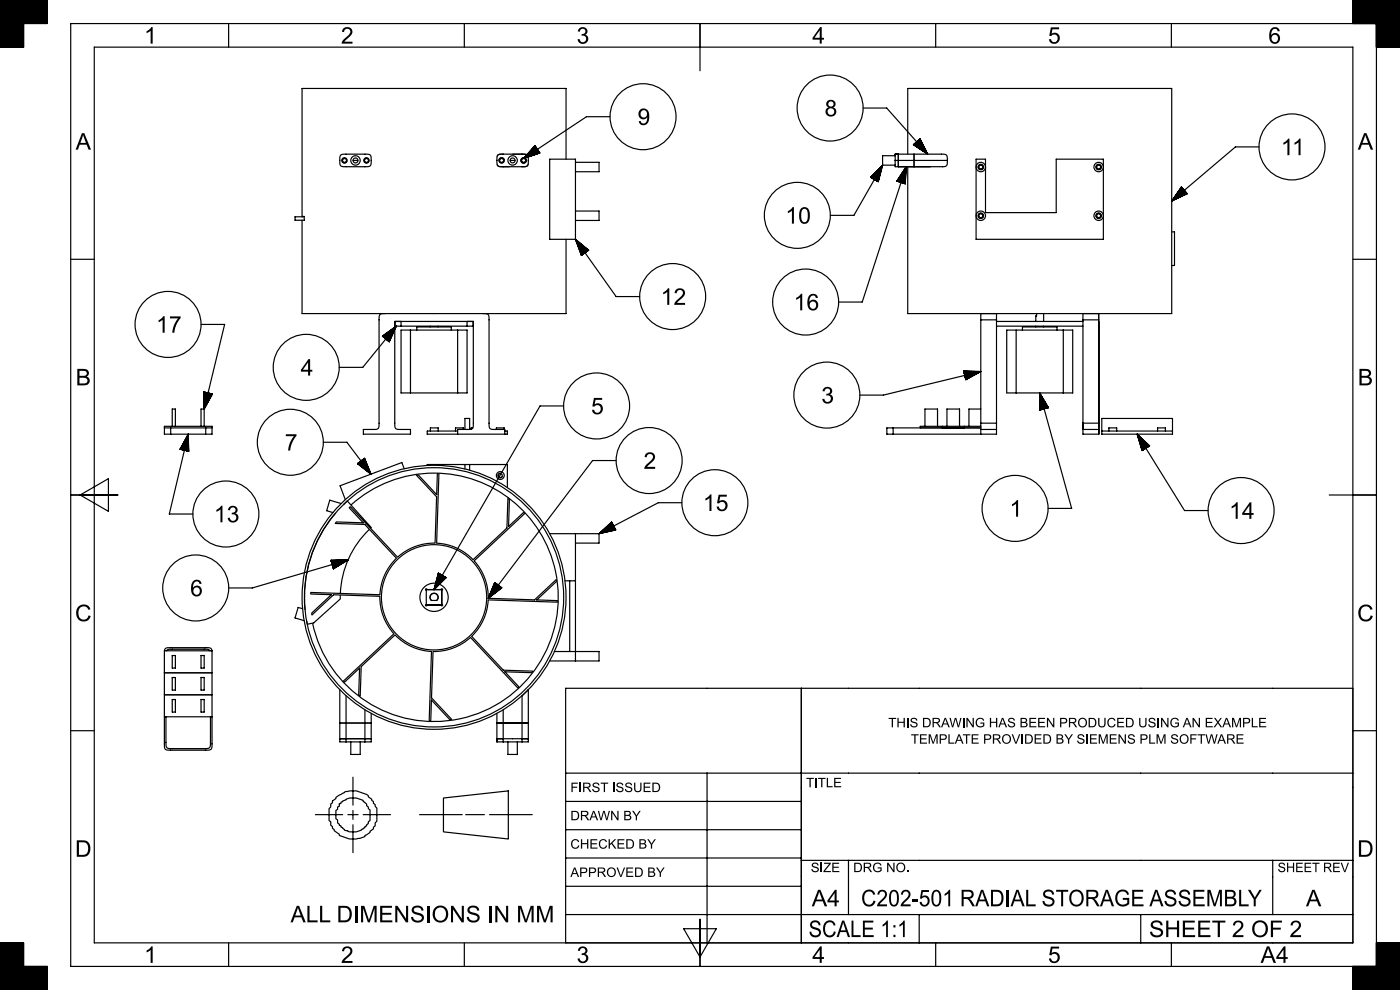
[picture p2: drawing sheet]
<svg xmlns="http://www.w3.org/2000/svg" width="297mm" height="210mm" viewBox="0 0 297 210" stroke-linecap="round" stroke-linejoin="round" font-family="sans-serif">
<g fill="none" stroke="#000" stroke-width=".25">
<path d="M0 .9h10M0 .8h10M0 .7h10M0 .6h10M0 .5h10M0 .4h10M0 .3h10M0 .2h10M0 .1h10M0 10h5M0 9.9h5M0 9.8h5"/>
<path d="M0 9.7h5M0 9.6h5M0 9.5h5M0 9.4h5M0 9.3h5M0 9.2h5M0 9.1h5M0 9h5M0 8.9h5M0 8.8h5M0 8.7h5M0 8.6h5"/>
<path d="M0 8.5h5M0 8.4h5M0 8.3h5M0 8.2h5M0 8.1h5M0 8h5M0 7.9h5M0 7.8h5M0 7.7h5M0 7.6h5M0 7.5h5M0 7.4h5"/>
<path d="M0 7.3h5M0 7.2h5M0 7.1h5M0 7h5M0 6.9h5M0 6.8h5M0 6.7h5M0 6.6h5M0 6.5h5M0 6.4h5M0 6.3h5M0 6.2h5"/>
<path d="M0 6.1h5M0 6h5M0 5.9h5M0 5.8h5M0 5.7h5M0 5.6h5M0 5.5h5M0 5.4h5M0 5.3h5M0 5.2h5M0 5.1h5M0 5h5"/>
<path d="M0 4.9h10M0 4.8h10M0 4.7h10M0 4.6h10M0 4.5h10M0 4.4h10M0 4.3h10M0 4.2h10M0 4.1h10M0 4h10M0 3.9h10M0 3.8h10"/>
<path d="M0 3.7h10M0 3.6h10M0 3.5h10M0 3.4h10M0 3.3h10M0 3.2h10M0 3.1h10M0 3h10M0 2.9h10M0 2.8h10M0 2.7h10M0 2.6h10"/>
<path d="M0 2.5h10M0 2.4h10M0 2.3h10M0 2.2h10M0 2.1h10M0 2h10M0 1.9h10M0 1.8h10M0 1.7h10M0 1.6h10M0 1.5h10M0 1.4h10"/>
<path d="M0 1.3h10M0 1.2h10M0 1.1h10M0 1h10M5 5v5h-5v-10h10v5h-10M20 10h267v190h-267zM48.5 5v5M98.5 5v5M148.5 5v10M198.5 5v5M248.5 5v5M287 5v-5h10v10h-5"/>
<path d="M287 .9h10M287 .8h10M287 .7h10M287 .6h10M287 .5h10M287 .4h10M287 .3h10M287 .2h10M287 .1h10M287 4.9h10M287 4.8h10M287 4.7h10"/>
<path d="M287 4.6h10M287 4.5h10M287 4.4h10M287 4.3h10M287 4.2h10M287 4.1h10M287 4h10M287 3.9h10M287 3.8h10M287 3.7h10M287 3.6h10M287 3.5h10"/>
<path d="M287 3.4h10M287 3.3h10M287 3.2h10M287 3.1h10M287 3h10M287 2.9h10M287 2.8h10M287 2.7h10M287 2.6h10M287 2.5h10M287 2.4h10M287 2.3h10"/>
<path d="M287 2.2h10M287 2.1h10M287 2h10M287 1.9h10M287 1.8h10M287 1.7h10M287 1.6h10M287 1.5h10M287 1.4h10M287 1.3h10M287 1.2h10M287 1.1h10"/>
<path d="M287 1h10M292 5v200M292 10h5M292 9.9h5M292 9.8h5M292 9.7h5M292 9.6h5M292 9.5h5M292 9.4h5M292 9.3h5M292 9.2h5M292 9.1h5"/>
<path d="M292 9h5M292 8.9h5M292 8.8h5M292 8.7h5M292 8.6h5M292 8.5h5M292 8.4h5M292 8.3h5M292 8.2h5M292 8.1h5M292 8h5M292 7.9h5"/>
<path d="M292 7.8h5M292 7.7h5M292 7.6h5M292 7.5h5M292 7.4h5M292 7.3h5M292 7.2h5M292 7.1h5M292 7h5M292 6.9h5M292 6.8h5M292 6.7h5"/>
<path d="M292 6.6h5M292 6.5h5M292 6.4h5M292 6.3h5M292 6.2h5M292 6.1h5M292 6h5M292 5.9h5M292 5.8h5M292 5.7h5M292 5.6h5M292 5.5h5"/>
<path d="M292 5.4h5M292 5.3h5M292 5.2h5M292 5.1h5M292 5h5M297 5h-282v200h282M72.3 32.9l.5-.2h4.6a.97 .97 0 0 1 1.3 .6v.4a1.4 1.4 0 0 1-.4 1.6l-4.9 .1a.97 .97 0 0 1-1.3-.6v-1.4zM73.2 33.5a.5 .5 0 0 0-.6 .4 .5 .5 0 0 0 .4 .6 .5 .5 0 0 0 .6-.3M74.9 34h1M77.9 33.5a.5 .5 0 0 0-.6 .4 .5 .5 0 0 0 .3 .6 .5 .5 0 0 0 .6-.3M105.4 34a.97 .97 0 0 0 .6 1.3l.7 .1M105.4 34h.1"/>
<path d="M105.5 34.9a.93 .93 0 0 0 1.2 .5M106.4 33.5l-.5 .2-.1 .3M106.4 33.5l.5 .2 .1 .3M106.5 33.5a.5 .5 0 0 0-.6 .4 .5 .5 0 0 0 .4 .6 .5 .5 0 0 0 .6-.3M106.7 35.4h4M106.7 32.7l-.8 .1-.4 .4M106.7 32.7a.97 .97 0 0 0-1.3 .6v.7M106.7 32.7h4M108.2 34h1.1M110.7 32.7a1.03 1.03 0 0 1 1.3 .5M110.7 32.7a.97 .97 0 0 1 1.4 .6v.7M111.2 33.5a.5 .5 0 0 0-.6 .4 .5 .5 0 0 0 .4 .6 .5 .5 0 0 0 .6-.3"/>
<path d="M112 33.3l2.1-1.4-2.3 1.5M112 34.9l-.4 .4-.9 .1M112.1 34a.97 .97 0 0 1-.6 1.3l-.8 .1M112.1 34h.1M112.5 32l1.2-.8-1.3 .9M112.8 33.1l1.4-1-1.6 1M113.2 31.3l.3-.3-.5 .4M113.5 30.9l1 1.6M113.5 30.9l-2.4 2.7M113.5 30.9l-.2 .2M113.6 31.1l-.7 .5M113.6 31.1l-.8 .6"/>
<path d="M113.7 31.2l-1.1 .6M113.7 31.3l-1.4 1M113.8 31.3l-1.7 1.1M113.8 31.4l-1.8 1.2M113.8 31.4l-1.9 1.3M113.9 31.5l-2.2 1.4M113.9 31.5l-2.3 1.5M113.9 31.6l-2.4 1.6M113.9 31.6l-2.6 1.7M114 31.6l-2.8 1.9M114 31.7l-2.7 1.9M114.1 31.8l-2.6 1.7"/>
<path d="M114.1 31.8l-2.5 1.6M114.2 32l-2 1.2M114.3 32.1l-1.4 .9M114.3 32.1l-1.2 .8M114.3 32.2l-1 .7M114.4 32.2l-.9 .6M114.4 32.3l-.7 .4M114.4 32.3l-.5 .4M114.4 32.4l-.3 .2M114.5 32.4l-.3 .2M114.5 32.4l-.1 .1M114.5 32.5l-3.4 1.1"/>
<path d="M116.6 33.8h5.5v17h-5.5zM120.1 33.8v-15h-56v27.2M122.1 34.4h5v2h-5M129.4 24.8h-5l-13.3 8.8M183.1 22.9h5l8.7 9.8M184.7 37.5v.1M184.9 37.4l-.2 .2M185 37.3l-.2 .4M185.2 37.1l-.4 .6M185.3 37l-.4 .7M185.4 36.8l-.5 .9M185.6 36.7l-.6 1.1"/>
<path d="M185.7 36.6l-.7 1.2M185.9 36.4l-.8 1.4M186 36.3l-.9 1.5M186.1 36.1l-1 1.8M186.3 36l-1.1 1.9M186.3 38.4v.1M186.4 38.3l-.2 .2M186.4 38.1l-.2 .4M186.5 37.9l-.3 .5M186.5 37.7l-.4 .7M186.5 35.7l-1.3 2.2 1.2-2M186.6 37.3l-.5 1.1 .5-.9"/>
<path d="M186.7 35.6l-1.4 2.4M186.7 37.1l-.7 1.2M186.7 36.9l-.8 1.4M186.8 36.7l-.9 1.6M186.8 35.5l-1.4 2.5M186.8 36.6l-.9 1.7M186.9 36.2l-1.1 2 1.1-1.8M187 35.3l-1.6 2.7M187 36l-1.3 2.2M187 35.8l-1.3 2.4M187.1 35.2l-1.6 2.8M187.1 35.4l-1.5 2.7"/>
<path d="M187.2 35.2l-1.7 2.9M187.2 35h2.7M187.2 35l-6.1 10.7h-5M187.2 35l-.9 3.5-1.6-.9zM189.9 32.7h.7M189.9 34h.7M189.9 32.7v1.3M189.9 34v1.4h.7M189.9 33h-2.7v2M190.3 38.3v.1M190.4 38.2l-.1 .2M190.5 38l-.1 .4"/>
<path d="M190.6 35.4h3.3M190.6 34h3.3M190.6 34v1.4M190.6 32.7v1.3M190.6 32.7h3.3M190.6 35.4h6.8M190.6 37.8l-.2 .7M190.7 37.7l-.2 .8M190.8 37.5l-.3 1M191 37.3l-.4 1.2M191.1 37.2l-.5 1.3M191.2 37l-.5 1.5"/>
<path d="M191.3 36.8l-.6 1.8M191.4 36.7l-.6 1.9M191.5 36.5l-.7 2.1M191.6 36.4l-.7 2.2M191.7 36.2l-.8 2.4M191.8 36l-.8 2.6M192 35.7l-1 2.9 .9-2.7M192.1 38.9l-.1 .1M192.1 38.7l-.1 .3M192.1 38.5l-.2 .4M192.1 38.3l-.2 .6M192.1 38.1l-.3 .8"/>
<path d="M192.1 37.9l-.3 1M192.1 37.7l-.4 1.2M192.1 37.5l-.4 1.4M192.1 35.5l-1 3.2M192.1 37.3l-.5 1.6M192.2 36.9l-.6 1.9 .5-1.7M192.2 36.7l-.7 2.1M192.2 36.3l-.8 2.5M192.2 36.2l-.9 2.6M192.2 36l-.9 2.7M192.2 35.8l-.9 2.9M192.2 35.6l-1 3.1"/>
<path d="M192.2 35.4l-9.3 28.7h-5M192.2 35.4l-1.9 3 1.7 .6M192.2 35.4l-.2 3.6M192.6 32.7v-13.9h56v47.7h-56v-31.1M193.8 30.7l1.4-1.2 1.6 3.2M193.8 30.7l3 2M193.8 30.7l.1 .1M193.8 30.7l.2 .2M193.9 30.6l.3 .4M193.9 34v1.4M193.9 32.7v1.3M193.9 32.7h5.8a.99 .99 0 0 1 1.1 .2 .99 .99 0 0 1 .2 1.1"/>
<path d="M193.9 34h7.1M193.9 30.6l.4 .5M193.9 30.6l.6 .6M194 30.5l.7 .8M194 30.5l.8 .9M194.1 30.5l.9 1M194.1 30.4l1.1 1.2M194.1 30.4l1.2 1.3M194.2 30.4l1.3 1.4M194.2 30.3l1.5 1.6M194.2 30.3l1.6 1.8M194.3 30.3l1.7 1.9"/>
<path d="M194.3 30.2l2 2.2M194.4 30.2l2.1 2.3M194.4 30.1l2.2 2.5M194.5 30l2.2 2.5M194.6 30l2 2.3M194.6 30l1.9 2.2M194.6 29.9l1.8 2.1M194.7 29.9l1.7 1.9M194.7 29.9l1.6 1.7M194.7 29.8l1.5 1.7M194.9 29.7l1 1.2M195 29.6l.7 .8"/>
<path d="M195 29.6l.6 .6M195 29.6l.5 .5M195.1 29.5l.3 .4M195.1 29.5l.2 .2M195.2 29.5h.1M195.7 30.6l-.8-.9 .9 1.1M196 31.1l-1.2-1.3 1.3 1.5M201 34v.2a.86 .86 0 0 1-.2 .9 .86 .86 0 0 1-.9 .3h-6M207.1 33.8h2v11.3h15v-11.3h10v17h-27zM208.2 34.9a.5 .5 0 0 0-.6 .4 .5 .5 0 0 0 .3 .6 .5 .5 0 0 0 .7-.3M233.2 34.9a.5 .5 0 0 0-.6 .4 .5 .5 0 0 0 .3 .6 .5 .5 0 0 0 .7-.3M250.6 39.7l1.2 1.4-3.2 1.5"/>
<path d="M250.6 39.7l-2 2.9M250.6 39.7h.1M250.7 39.7l-.2 .2M250.7 39.8l-.3 .3M250.7 39.8l-.5 .4M250.8 39.8l-.7 .6M250.8 39.9l-.8 .6M250.9 40l-1.2 1M267.1 31.2h-5l-13.5 11.4M15 55h5M64.1 46.7v19.8h56v-15.7M64.2 46l.3-.1v.8"/>
<path d="M64.5 46.7h.1M64.5 46h-1.9v.7h1.9M122.1 44.8h5v2h-5M122.1 50.8l8.6 12.1h5M122.1 50.8l1.2 3.4M122.1 50.8l2.8 2.3-1.6 1.1M122.2 50.9l1.8 2.8-1.8-2.6M122.2 50.9l1.9 2.7M122.3 51.3l1.7 2.4M122.4 51.5l1.5 2.2M122.4 51l1.8 2.6M122.4 51.7l1.5 2.1"/>
<path d="M122.5 51.9l1.4 1.9M122.5 51.1l1.7 2.4M122.6 52.1l1.2 1.7M122.6 52.2l1.2 1.7M122.7 51.3l1.6 2.2M122.7 52.4l1 1.5M122.8 52.6l.9 1.3M122.8 52.8l.9 1.1M122.8 51.4l1.5 2.1M122.9 53l.7 1M123 53.2l.6 .8M123 51.5l1.4 1.9-1.1-1.6"/>
<path d="M123 53.3l.5 .7M123.1 53.5l.4 .6M123.2 53.7l.2 .4M123.2 53.9l.2 .2M123.3 54.1h.1M123.4 51.9l1.1 1.5M123.6 52l.9 1.3M123.7 52.1l.9 1.2M123.9 52.3l.7 1M124 52.4l.6 .8M124.2 52.5l.5 .7M124.3 52.6l.4 .6"/>
<path d="M124.5 52.8l.3 .3-.1-.2M124.8 53l.1 .1M208.2 45.3a.5 .5 0 0 0-.6 .3 .5 .5 0 0 0 .3 .6 .5 .5 0 0 0 .7-.3M233.2 45.3a.5 .5 0 0 0-.6 .3 .5 .5 0 0 0 .3 .6 .5 .5 0 0 0 .7-.3M248.6 49.2h.6v7.1h-.6M248.7 42.5l2.5-2.1-2.6 2.2M249.6 41.2l1.3-1.2-1.4 1.4M249.8 42.1l1.7-1.5-1.9 1.5M249.9 40.7l.9-.8-1 1M251 40.1l-1.6 1.4M251 40.1l-1.8 1.6M251.1 40.2l-2 1.6"/>
<path d="M251.1 40.2l-2.1 1.8M251.1 40.3l-2.2 1.9M251.2 41.4l.5-.4-.6 .5M251.3 40.5l-2.4 2M251.3 40.5l-2.2 1.9M251.4 40.5l-2.1 1.8M251.4 40.6l-1.9 1.6M251.5 40.7l-1.5 1.3M251.5 40.7l-1.3 1.2M251.6 40.8l-1.3 1M251.6 40.8l-1.1 .9M251.6 40.8l-.9 .8"/>
<path d="M251.7 40.9l-.8 .7M251.8 41.1l-.2 .1M251.8 41l-.4 .3M287 55h5M42.7 68.8h5l-4.4 18M81.1 71.3l1.5 1.2M81.2 71.3h-.1M81.4 71.1l-.2 .3M81.5 71l-.3 .4M81.7 70.9l-.4 .5M81.7 66.5a.97 .97 0 0 0-1.3 .6v22.7a.97 .97 0 0 1-.6 1.3h-2.7v1h10v-1h-2a.97 .97 0 0 1-1.3-.6l-.1-22.3h16.7M81.8 70.8l-.5 .7"/>
<path d="M82.2 70.6l-.9 .9 .7-.8M82.3 70.5l-.9 1M82.5 70.3l-1 1.3M82.6 72.4v.1M82.6 70.2l-1.1 1.4M82.7 72.2l-.2 .2M82.8 70.1l-1.3 1.5M82.9 71.9l-.4 .5 .3-.3M82.9 71.7l-.5 .6M82.9 70l-1.3 1.7M83 71.5l-.6 .8M83.1 71.3l-.8 1"/>
<path d="M83.1 69.9l-1.5 1.8M83.2 71.2l-.9 1.1M83.3 71l-1.1 1.2M83.3 70.8l-1.1 1.4M83.4 70.6l-1.2 1.6M83.4 69.6l-1.7 2.1 1.6-1.9M83.5 70.4l-1.4 1.7M83.6 70.3l-1.5 1.8M83.6 69.5l-1.9 2.3M83.7 69.9l-1.6 2.2M83.7 69.4l-1.9 2.4M83.8 68.2h1.3v1h-1.3z"/>
<path d="M83.8 69.7l-1.8 2.3M83.9 69.5l-2 2.5M83.9 69.3l-2.1 2.6M84 69.4l-2.1 2.5M84.1 69.2l-7.1 8.7h-5M84.1 69.2l-3 2.1M84.1 69.2l-1.5 3.3M85.1 69.2h14M87.1 70v13.4M87.1 70h-2v13.4h2M87.1 70h10M88.4 70v-.6h7.3v.6"/>
<path d="M91.2 69.2v.2M92.9 69.2v.2M97.1 70v13.4M97.1 70h2v13.4h-2M100.4 68.2v1h-1.3M100.4 68.2h-1.3v1M100.4 68.2v21.6a.97 .97 0 0 1-.6 1.3h-2.7v1M102.4 66.5a.97 .97 0 0 1 1.3 .6v22.7a.97 .97 0 0 0 .6 1.3h2.8v1M204.4 78.7l3.7 .1-3.2 1.7zM204.5 78.7h.1M204.7 78.7l-.2 .1M204.9 78.7l-.4 .1"/>
<path d="M205.1 78.7l-.6 .2 .8-.2M205.5 78.7l-1 .3M205.7 78.8l-1.2 .2M205.9 78.8l-1.4 .3M206 79.9l-1.2 .3M206.1 78.8l-1.6 .3M206.2 79.8l-1.4 .4M206.3 78.8l-1.7 .4M206.3 79.7l-1.5 .4M206.5 78.8l-1.9 .4M206.5 79.7l-1.7 .4M206.7 79.6l-1.9 .4"/>
<path d="M206.7 78.8l-2.1 .5M206.9 79.5l-2.1 .5M206.9 78.8l-2.3 .5M207 79.4l-2.3 .5M207.1 78.8l-2.5 .6M207.2 79.3l-2.5 .6M207.3 78.8l-2.7 .6M207.4 79.2l-2.7 .6M207.5 78.8l-2.9 .7M207.6 79.1l-2.9 .7M207.7 78.8l-3.1 .7M207.9 78.8l-3.2 .8"/>
<path d="M207.9 78.9l-3.2 .8M208.1 67.9h3.3M208.1 67.9v-1.4h3.3v1.4M208.1 67.9v21.9M208.1 78.8l-20.7 5h-5M211.4 67.9v21.9M211.4 68.2h18.3M211.4 69.2h18.3M215.6 70v13.4M215.6 70h-2v13.4h2M215.6 70h10M216.9 70v-.6h7.3v.6"/>
<path d="M219.7 69.2v.2M219.9 66.5v.5h-.2v1.2M221.4 66.5v1.7M221.4 69.2v.2M225.6 70v13.4M225.6 70h2v13.4h-2M229.7 67.9v-1.4h3.4v1.4M229.7 67.9h3.4M229.7 67.9v21.9M233.1 67.9v21.9M34.9 90.8v-.4h10.1v.4M34.9 90.8v1.3h1.3"/>
<path d="M34.9 90.8h1.3M36.2 90.8v1.3M36.2 92.1h7.4M36.2 90.8h7.4M36.5 90.4v-3.6h.7v3.6M38.3 95.2l-.1 .1M38.4 94.9l-.1 .4M38.5 94.7l-.1 .6M38.6 94.5l-.2 .8M38.8 94.2l-.3 1.2 .2-1.1M38.9 94l-.3 1.4M39 93.8l-.4 1.6"/>
<path d="M39.1 93.7l-.4 1.7M39.2 93.5l-.5 1.9M39.3 93.3l-.5 2.1M39.4 93.1l-.6 2.3M39.5 93l-.6 2.4M39.6 92.8l-.7 2.7M39.6 92.6l-.6 2.9M39.7 92.4l-.7 3.1M39.8 92.3l-.7 3.2M39.9 92.1l-4 16.9h5M39.9 92.1l.1 3.6-1.8-.4zM39.9 92.3l-.7 3.2 .7-3"/>
<path d="M39.9 92.7l-.6 2.8M39.9 92.9l-.6 2.7M40 93.1l-.6 2.5M40 93.3l-.6 2.3M40 93.5l-.5 2.1M40 93.9l-.4 1.7M40 94.1l-.4 1.5M40 94.3l-.3 1.3M40 94.5l-.3 1.1M40 94.6l-.2 1.1M40 94.8l-.2 .9M40 95l-.1 .7"/>
<path d="M40 95.2l-.1 .5M40 95.4v.3M40 95.6v.1M43.2 83.1l1.8 .5M43.2 83.1l.1 3.7M43.2 83.1v.1M43.3 85.8l.6-2.5-.6 2.7M43.3 83.2l-.1 .2M43.3 86.8h-.7v3.6M43.3 86.8v3.6M43.3 83.2l-.1 .4M43.4 83.2l-.2 .6"/>
<path d="M43.4 83.2l-.2 .8M43.5 83.2l-.2 1M43.5 83.2l-.2 1.2M43.6 83.2l-.3 1.4M43.6 83.2l-.3 1.6M43.6 90.8v1.3M43.6 90.8h1.4M43.7 83.3l-.4 1.7M43.7 83.3l-.4 1.9M43.8 83.3l-.5 2.1M44 83.3l-.7 2.9M44 83.3l-.7 3.1"/>
<path d="M44.1 83.4l-.8 3.2M44.2 83.4l-.8 3.2M44.2 83.4l-.7 3M44.3 85l.3-1.5-.4 1.7M44.3 83.4l-.7 2.8M44.3 83.4l-.6 2.7M44.4 83.4l-.6 2.5M44.4 83.4l-.5 2.3M44.5 83.4l-.5 2.2M44.5 83.5l-.4 1.9M44.7 83.5l-.4 1.4M44.7 83.5l-.3 1.2"/>
<path d="M44.8 83.5l-.3 1M44.8 83.5l-.2 .9M44.9 83.5l-.2 .7M44.9 83.6l-.1 .4M45 90.8v1.3h-1.4M45 83.6l-.1 .2M45 83.6l-1.7 3.2M68.6 93.8h5l5.1 6.8M75.8 98.3l2.9 2.3M75.9 98.3v.1M75.9 98.3l.2 .2M75.9 98.3l.3 .3"/>
<path d="M76.1 98.2l.6 .8M76.1 98.2l.7 .9M76.1 98.1l.9 1.1M76.2 98.1l.9 1.3M76.2 98.1l1.1 1.4M76.3 98l1.2 1.6M76.3 98l1.3 1.7M76.3 98l1.5 1.9M76.4 98.8l-.4-.6 .5 .7M76.4 97.9l1.7 2.2M76.5 97.9l1.7 2.3M76.5 97.8l1.9 2.5"/>
<path d="M76.5 97.8l2 2.7M76.6 97.8l2 2.6M76.7 97.7l1.8 2.5M76.7 97.7l1.8 2.3M76.7 97.7l1.7 2.1M76.8 97.6l1.5 2.1M76.9 97.5l1.2 1.6M77 97.5l1 1.4M77 97.5l1 1.3M77 97.4l.9 1.2M77.1 97.4l.7 1M77.1 97.4l.6 .8"/>
<path d="M77.2 97.4l.5 .6M77.2 97.3l.4 .5M77.2 97.3l.3 .4M77.3 97.3l.1 .2M77.3 97.2l.1 .1M77.3 97.2l1.4 3.4M77.3 97.2l-1.5 1.1M78.2 99.3l-1.3-1.7 1.4 1.9M85.7 99.4l-.5-1.3-13.1 4.9 1.2 3M87.1 83.4h10M90.6 98.7v-.2h17v4.9M91.3 91.4v-.6h1.7v.6"/>
<path d="M97.1 91.4h-6.5v.7h17v-.7h-.5M98.3 91.1v-.3h-1.7v.6M98.6 98.5v1M99.6 91.1v-2.3h-1v2.3M99.6 98.5v1.2M100.3 90.8h-.3v.2M105.3 91.1v-.3h1.7v.3M119.6 86.1h-5l-22.5 39M130.7 97.7h-5l-22.1 29.2M189.5 90.8v1.3M189.5 90.8h-1.4v1.3h1.4M189.5 90.8h18.6"/>
<path d="M196.2 90.4v-3.6h2.7v3.6M199.9 90.4v.4M200.9 90.4v-3.6h2.7v3.6M204.6 90.4v.4M205 80.5h-.1M205.1 80.4l-.2 .1M205.3 80.3l-.4 .1M205.7 80.1l-.9 .3 .7-.2M205.8 80l-1 .3M208.1 90.4h-12.9v.4M208.1 89.8h3.3M208.1 89.8v1.3"/>
<path d="M208.1 91.1h3.3M208.1 86.8h-2.5v3.6M208.1 91.1v1M211.4 89.8v1.3M211.4 91.1v1h-21.9M215.6 83.4h10M220.6 83.4l6.7 24.4h-5M220.6 83.4l1.8 3.1-1.8 .5zM220.6 83.5l.9 3.2M220.6 83.7l.8 3.1M220.6 83.9l.8 2.9M220.6 84.1l.7 2.7"/>
<path d="M220.6 84.3l.7 2.5M220.6 84.5l.6 2.3M220.6 84.7l.6 2.1M220.6 84.9l.5 1.9M220.6 85.1l.5 1.7M220.6 85.3l.4 1.6M220.6 85.5l.4 1.4M220.6 85.7l.3 1.2M220.6 85.9l.2 1-.2-.8M220.6 86.3l.2 .6M220.6 86.7l.1 .3M220.6 86.9v.1"/>
<path d="M220.7 83.5l.9 3.2M220.8 83.7l.8 3M220.9 83.9l.7 2.8M221 84l.7 2.7M221.1 84.2l.6 2.5M221.2 84.4l.6 2.2M221.3 84.5l.5 2.1M221.4 84.7l.5 1.9M221.6 85l.4 1.6M221.7 85.2l.3 1.4M221.8 85.4l.3 1.1-.2-.9M222 85.7l.2 .8"/>
<path d="M222.1 85.9l.1 .6M222.2 86.1l.1 .4M222.3 86.2v.3M222.4 86.4v.1M229.7 89.8h3.4M229.7 89.8v1.3M229.7 91.1v1h3.4v-1M229.7 91.1h3.4M233.1 89.8v1.3M233.7 88.8h15v3.3h-15zM233.7 91.4h15M235.2 91.4v-.6h1.7v.6"/>
<path d="M241.2 92.1l10.1 16.2h5M241.2 92.1l2.7 2.5-1.6 1zM241.3 92.3l1.7 2.8M241.3 92.5l1.7 2.6M241.4 92.2l1.8 2.8M241.4 92.7l1.6 2.5M241.5 92.9l1.4 2.3M241.5 93l1.4 2.2M241.6 93.2l1.2 2.1-1.2-1.9M241.7 92.5l1.5 2.5M241.7 93.6l1 1.7M241.7 93.8l1 1.5"/>
<path d="M241.8 94l.9 1.3M241.8 92.6l1.5 2.4M241.9 94.2l.7 1.2M241.9 94.4l.7 1M242 92.8l1.3 2.1M242 94.5l.5 .9M242 94.7l.5 .7M242.1 94.9l.3 .6M242.1 92.9l1.2 2M242.1 95.1l.2 .4-.1-.2M242.2 93l1.2 1.9M242.3 95.5v.1"/>
<path d="M242.4 93.2l1 1.7M242.5 93.3l1 1.5M242.7 93.4l.8 1.4M242.8 93.6l.8 1.2M243 93.7l.6 1.1M243.1 93.8l.5 .9M243.2 94l.5 .7M243.4 94.1l.4 .5-.3-.4M243.7 94.4l.1 .2M243.8 94.5l.1 .1M245.6 91.4v-.6h1.6v.6M15 105h10"/>
<path d="M17 105l6-3.5v7zM70.2 118.9l.5 1.8M70.3 118.9h-.1M70.5 118.8l-.3 .1M70.7 118.8l-.5 .2M70.9 118.8l-.6 .2M71.1 108.9h.1a27.5 27.5 0 0 0-6.5 20.4M71.3 118.8l-1 .3M71.5 118.8l-1.2 .4M71.7 118.8l-1.4 .4M71.8 120l-1.2 .3M71.9 118.8l-1.6 .5"/>
<path d="M72.1 118.8l-1.8 .5M72.2 119.8l-1.6 .5M72.3 118.8l-1.9 .6M72.3 119.7l-1.7 .5M72.4 106.8l-2.4-.7-.7 2.2 1.3 .4M72.5 119.6l-1.9 .5M72.7 118.8l-2.3 .6 2.1-.6M72.7 119.5l-2.1 .6M72.8 119.4l-2.2 .6M72.9 118.8l-2.5 .7M72.9 107h.1M72.9 107l.8-.7 5.1 5.6-.2 .2"/>
<path d="M73 119.3l-2.5 .7M73.1 118.8l-2.7 .8M73.2 119.2l-2.7 .7M73.2 118.8l-2.8 .8M73.3 119.1l-2.8 .8M73.4 118.8l-3 .9M73.5 119l-3 .9M73.6 118.8l-3.1 .9M73.7 118.9l-3.2 .9M73.8 118.8l-20.3 5.9h-5M73.8 118.8l-3.6 .1M73.8 118.8l-3.1 1.9"/>
<path d="M74.1 107.7l.2-.2 10 10.7a11.5 11.5 0 0 1 8-3l.3-9.8-4.3-4.6h.4l3.9 4.1 .2-4.4 .3 .1-.5 14.6a11.5 11.5 0 0 1 7.8 3.5l7.1-6.7 .2-6.3 .4 .3-.2 5.7 3.2-3 .2 .2-10.7 10.1a11.5 11.5 0 0 1 3 7.9l9.8 .3 4.6-4.2v.4l-4.1 3.9 4.3 .1v.3l-14.6-.5a11.5 11.5 0 0 1-3.5 7.8l6.7 7.2 6.2 .2-.2 .3-5.7-.2 3 3.2-.3 .2-10-10.7a11.5 11.5 0 0 1-7.9 3l-.4 9.8 4.3 4.6-.4 .1-3.9-4.2-.1 4.4-.4-.1 .5-14.6a11.5 11.5 0 0 1-7.7-3.5l-7.2 6.7-.2 6.3-.3-.3 .2-5.7-3.2 3-.2-.2 10.7-10.1a11.5 11.5 0 0 1-3-7.9l-9.8-.3-4.6 4.2-.1-.4 4.2-3.9-4.4-.1v-.3l14.7 .5a11.5 11.5 0 0 1 3.5-7.8l-6.7-7.2-6.3-.2 .3-.3 5.7 .2zM74.5 107.1a26.3 26.3 0 0 1 39.9 5.6 26.3 26.3 0 0 1-12.4 38.4 26.3 26.3 0 0 1-35.7-18.9M78.4 112.3a19.9 19.9 0 0 0-6.2 13.6M106.3 100.4a.5 .5 0 0 0-.6 .3 .5 .5 0 0 0 .3 .7 .5 .5 0 0 0 .6-.4M116.6 113.2h10.5M122.1 113.2v27M127.1 113.2v2h-5M127.1 113.2l2.6-2.4 .9 1.6zM127.7 113.1l2.6-1.4-3 1.5M127.7 112.7l2.4-1.3-2.6 1.4M128.7 111.7l1.2-.6-1.4 .8M129 112.8l1.4-.8-1.6 .8"/>
<path d="M129.7 110.8l-.2 .1M129.8 110.9l-.4 .2M129.8 110.9l-.6 .3M129.9 111l-.8 .3M129.9 111l-.9 .5M129.9 111l-1.1 .6M130 111.2l-1.6 .8M130 111.2l-1.8 .9M130 111.3l-1.9 1M130 111.3l-2.1 1.1M130.1 111.4l-2.3 1.1M130.1 111.5l-2.7 1.4"/>
<path d="M130.2 111.5l-3 1.6M130.3 111.8l-2.5 1.2M130.3 111.8l-2.3 1.2M130.3 111.9l-2.1 1M130.3 112.5l.3-.2-.5 .2M130.3 111.9l-1.9 1M130.4 111.9l-1.8 1M130.4 112.1l-1.2 .6M130.5 112.1l-1.1 .6M130.5 112.2l-.9 .4M130.5 112.2l-.7 .4M130.5 112.3l-.5 .3"/>
<path d="M130.6 112.4h-.1M144.7 106.6h-5l-12.6 6.6M282 105h10M34.9 138v19.8a.97 .97 0 0 0 .6 1.3h8.1a.97 .97 0 0 0 1.4-.6v-20.5M34.9 138h10.1M34.9 138a.73 .73 0 0 1 .9-.6h7.8a.95 .95 0 0 1 1.4 .6M35.3 138l.7-.3h7.3l.9 .1 .3 .2M36.5 139h.7v2.7h-.7zM42.6 139h.7v2.7h-.7zM64.2 129.1l-1-.3-.6 2.3 1.9 .6M64.7 129.3h.1M65.1 131.8h.1"/>
<path d="M70.8 120.6h-.1M71 120.5l-.3 .1M71.2 120.4l-.5 .1M71.3 120.3l-.6 .2M71.5 120.2l-.8 .2M71.7 120.1l-1 .3M72.2 126.2v.9l-5.6 5-1.4 .3-.1-.6M90.4 125.2l-.1-.1 .1-.2 .2 .2h3l.1-.2 .2 .2-.2 .1M90.4 125.1h3.3v3.2h-3.3zM91.5 126a.88 .88 0 0 1 1.2 .1 .88 .88 0 0 1 0 1.3l-1.2-.1a.88 .88 0 0 1 0-1.3zM91.6 127.4a.83 .83 0 0 1-.1-1.3 .83 .83 0 0 1 1.2 0 .83 .83 0 0 1-.1 1.3M92.6 123.2l.8-1.4-.9 1.6"/>
<path d="M92.9 122.1l.2-.5-.3 .6M93 121.6l1.6 .9M93 121.6l-.9 3.5M93 121.6v.1M93.1 121.6l-.2 .3M93.2 121.7l-.4 .7M93.2 121.7l-.5 .9M93.3 121.8l-.6 1M93.3 121.8l-.7 1.2M93.5 121.9l-1 1.7M93.5 121.9l-1.1 1.9M93.6 121.9l-1.2 2"/>
<path d="M93.6 121.9l-1.3 2.2M93.6 122l-1.3 2.3M93.7 122l-1.5 2.5M93.7 128.2l.2 .2-.2 .1-.1-.1h-3l-.2 .1-.1-.1 .1-.2M93.8 122l-1.7 2.9M93.9 122.1l-1.7 2.8M93.9 122.1l-1.6 2.7M93.9 122.1l-1.4 2.6M94 122.2l-1.4 2.3M94 122.2l-1.2 2.2M94.1 122.2l-1.2 2.1M94.1 122.2l-1.1 1.9"/>
<path d="M94.2 122.3l-1 1.7M94.2 122.3l-.9 1.5M94.3 122.3l-.8 1.4M94.3 122.3l-.7 1.3M94.3 122.4l-.6 1M94.4 122.4l-.5 .9M94.4 122.4l-.4 .7M94.5 122.4l-.4 .6M94.5 122.5l-.2 .4M94.6 122.5l-.2 .2M94.6 122.5v.1M94.6 122.5l-2.5 2.6"/>
<path d="M104.9 123.6l1.5 1.1M104.9 123.6l-1.3 3.3M105 123.6h-.1M105 123.6l-.2 .2M105 123.6l-.2 .4M105.1 123.7l-.4 .5M105.1 123.7l-.5 .7M105.2 123.7l-.7 .9M105.2 123.8l-.7 .9M105.2 123.8l-.8 1.1M105.3 123.8l-1 1.3M105.3 123.9l-1.1 1.4"/>
<path d="M105.4 123.9l-1.2 1.6M105.4 123.9l-1.3 1.7M105.5 123.9l-1.5 1.9M105.5 124l-1.5 2M105.5 124l-1.6 2.2M105.6 124.1l-1.9 2.5M105.7 124.1l-2 2.6M105.7 124.2l-2 2.6M105.8 124.2l-1.9 2.5M105.8 124.2l-1.8 2.4M105.9 124.2l-1.7 2.2M105.9 124.3l-1.5 2"/>
<path d="M105.9 125.1l.4-.5-.5 .6M105.9 124.3l-1.4 1.9M106 124.3l-1.3 1.8M106 124.4l-1.2 1.6M106.1 124.4l-1.1 1.4M106.1 124.4l-1 1.3M106.1 124.5l-.8 1.1M106.2 124.5l-.8 1M106.2 124.5l-.6 .9M106.3 124.6l-.2 .4M106.4 124.6l-.2 .3M106.4 124.7h.1"/>
<path d="M106.4 124.7l-2.8 2.2M117.6 138.2h9.5v2h-10.5M119.9 123.2h2.2M120.9 123.2v15M15 155h5M34.9 142.7h10.1M34.9 147.4h10.1M34.9 152h10.1M35.2 152v5.5a.97 .97 0 0 0 .6 1.3h7.5a.97 .97 0 0 0 1.3-.6v-6.2M36.5 143.7h.7v2.7h-.7zM36.5 148.4h.7v2.6h-.7zM42.6 143.7h.7v2.7h-.7z"/>
<path d="M42.6 148.4h.7v2.6h-.7zM72.1 156.7v.1a.36 .36 0 0 0 0 .5 .36 .36 0 0 0 .4 .1h.9M72.1 146.3v7.1M72.1 153.4v3.3M72.1 156.7h1.3M72.1 153.4h1.3M73.4 156.7v.7M73.4 147.6v5.8M73.4 153.4v3.3M73.4 156.7h4M73.4 157.4h4M73.4 153.4h4"/>
<path d="M74.4 157.4v2.6h2v-2.6M77.4 156.7v.7M77.4 156.7h1.3M77.4 150.6v2.8M77.4 153.4h1.3M77.4 153.4v3.3M78.7 151.3v2.1M78.7 156.7v.7h-1.3M78.7 153.4v3.3M105.4 156.7v.7M105.4 156.7h1.3M105.4 157.4h1.3"/>
<path d="M105.4 153.4h1.3M105.4 153.4v3.3M105.4 151.3v2.1M106.7 150.6v2.8M106.7 153.4v3.3M106.7 153.4h4M106.7 156.7v.7M106.7 156.7h4M106.7 157.4h4M107.7 157.4v2.6h2v-2.6M110.7 153.4v-5.8l1.4-1.3v7.1M110.7 153.4h1.4"/>
<path d="M110.7 153.4v3.3M110.7 156.7v.7M110.7 156.7h1.4M112.1 156.7v.7h-1.4M112.1 153.4v3.3M170 146v54M287 155h5M287 146h-167v54M66.9 172.8h5.8M71.3 169.1l.7-.5a5.5 5.5 0 0 1 6.1 .2v.2l.8 .5v.3l.3 .2v.4l.4 .3v.3a1.81 1.81 0 0 1 .3 1.8v1.4l-.3 .4v.6l-.4 .2v.4l-.7 .5v.3l-1.1 .6v.3l-.4 .1a6 6 0 0 1-5-.4v-.2l-1.1-.8v-.2l-.4-.3v-.4l-.3-.2v-.8l-.4-.2v-2.6l.4-.3v-.7l.3-.2v-.4l.8-.5zM72.3 170.2l.8-.4a4.2 4.2 0 0 1 3.9 0v.2l.8 .5v.4l.3 .3v.3a.92 .92 0 0 1 .4 1.1v.7a.92 .92 0 0 1-.4 1v.4l-.3 .2v.3l-.8 .5a3.3 3.3 0 0 1-3.2 .6v-.1a.9 .9 0 0 1-1.1-.6l-.4-.2v-.2l-.3-.1v-.3l-.4-.2v-.7a.92 .92 0 0 1-.3-1v-.2a.92 .92 0 0 1 .3-1v-.5l.4-.2v-.5l.3-.1zM73.8 172.8h2.2"/>
<path d="M74.9 164.9v5.9M74.9 171.9v1.9M74.9 174.9v6M77 172.8h5.8M89 172.8h9.1M94.1 169.3l13.7-1.5v10.2l-13.7-1.5zM98.8 172.8h4M103.9 172.8h9M120 164h167M120 170h50M120 176h50M150 164v36"/>
<path d="M120 182h50M120 188h50M120 194h167M145 197h7l-3.5 6zM148.5 195v10M170 182.5h117M180 182.5v11.5M195 194v6M242 194v6M270 182.5v11.5M0 205h10v5h-10v-10h5v5M0 210h10"/>
<path d="M0 209.9h10M0 209.8h10M0 209.7h10M0 209.6h10M0 209.5h10M0 209.4h10M0 209.3h10M0 209.2h10M0 209.1h10M0 209h10M0 208.9h10M0 208.8h10"/>
<path d="M0 208.7h10M0 208.6h10M0 208.5h10M0 208.4h10M0 208.3h10M0 208.2h10M0 208.1h10M0 208h10M0 207.9h10M0 207.8h10M0 207.7h10M0 207.6h10"/>
<path d="M0 207.5h10M0 207.4h10M0 207.3h10M0 207.2h10M0 207.1h10M0 207h10M0 206.9h10M0 206.8h10M0 206.7h10M0 206.6h10M0 206.5h10M0 206.4h10"/>
<path d="M0 206.3h10M0 206.2h10M0 206.1h10M0 206h10M0 205.9h10M0 205.8h10M0 205.7h10M0 205.6h10M0 205.5h10M0 205.4h10M0 205.3h10M0 205.2h10"/>
<path d="M0 205.1h10M0 205h10M0 204.9h5M0 204.8h5M0 204.7h5M0 204.6h5M0 204.5h5M0 204.4h5M0 204.3h5M0 204.2h5M0 204.1h5M0 204h5"/>
<path d="M0 203.9h5M0 203.8h5M0 203.7h5M0 203.6h5M0 203.5h5M0 203.4h5M0 203.3h5M0 203.2h5M0 203.1h5M0 203h5M0 202.9h5M0 202.8h5"/>
<path d="M0 202.7h5M0 202.6h5M0 202.5h5M0 202.4h5M0 202.3h5M0 202.2h5M0 202.1h5M0 202h5M0 201.9h5M0 201.8h5M0 201.7h5M0 201.6h5"/>
<path d="M0 201.5h5M0 201.4h5M0 201.3h5M0 201.2h5M0 201.1h5M0 201h5M0 200.9h5M0 200.8h5M0 200.7h5M0 200.6h5M0 200.5h5M0 200.4h5"/>
<path d="M0 200.3h5M0 200.2h5M0 200.1h5M48.5 200v5M98.5 200v5M198.5 200v5M248.5 200v5M287 210h10M287 209.9h10M287 209.8h10M287 209.7h10M287 209.6h10"/>
<path d="M287 209.5h10M287 209.4h10M287 209.3h10M287 209.2h10M287 209.1h10M287 209h10M287 208.9h10M287 208.8h10M287 208.7h10M287 208.6h10M287 208.5h10M287 208.4h10"/>
<path d="M287 208.3h10M287 208.2h10M287 208.1h10M287 208h10M287 207.9h10M287 207.8h10M287 207.7h10M287 207.6h10M287 207.5h10M287 207.4h10M287 207.3h10M287 207.2h10"/>
<path d="M287 207.1h10M287 207h10M287 206.9h10M287 206.8h10M287 206.7h10M287 206.6h10M287 206.5h10M287 206.4h10M287 206.3h10M287 206.2h10M287 206.1h10M287 206h10"/>
<path d="M287 205.9h10M287 205.8h10M287 205.7h10M287 205.6h10M287 205.5h10M287 205.4h10M287 205.3h10M287 205.2h10M287 205.1h10M287 205h10M292 200h5v10h-10v-5M292 204.9h5"/>
<path d="M292 204.8h5M292 204.7h5M292 204.6h5M292 204.5h5M292 204.4h5M292 204.3h5M292 204.2h5M292 204.1h5M292 204h5M292 203.9h5M292 203.8h5M292 203.7h5"/>
<path d="M292 203.6h5M292 203.5h5M292 203.4h5M292 203.3h5M292 203.2h5M292 203.1h5M292 203h5M292 202.9h5M292 202.8h5M292 202.7h5M292 202.6h5M292 202.5h5"/>
<path d="M292 202.4h5M292 202.3h5M292 202.2h5M292 202.1h5M292 202h5M292 201.9h5M292 201.8h5M292 201.7h5M292 201.6h5M292 201.5h5M292 201.4h5M292 201.3h5"/>
<path d="M292 201.2h5M292 201.1h5M292 201h5M292 200.9h5M292 200.8h5M292 200.7h5M292 200.6h5M292 200.5h5M292 200.4h5M292 200.3h5M292 200.2h5M292 200.1h5"/>
<circle cx="73.1" cy="34" r=".57"/>
<circle cx="73.1" cy="34" r=".42"/>
<circle cx="75.4" cy="34" r="1"/>
<circle cx="75.4" cy="34" r=".52"/>
<circle cx="77.7" cy="34" r=".42"/>
<circle cx="77.7" cy="34" r=".57"/>
<circle cx="106.4" cy="34" r=".57"/>
<circle cx="106.4" cy="34" r=".42"/>
<circle cx="108.7" cy="34" r=".52"/>
<circle cx="108.7" cy="34" r="1"/>
<circle cx="111.1" cy="34" r=".42"/>
<circle cx="111.1" cy="34" r=".57"/>
<circle cx="136.4" cy="24.8" r="7"/>
<circle cx="176.1" cy="22.9" r="7"/>
<circle cx="208.1" cy="35.4" r=".42"/>
<circle cx="208.1" cy="35.4" r=".5"/>
<circle cx="208.1" cy="35.4" r=".58"/>
<circle cx="208.1" cy="35.4" r="1"/>
<circle cx="233.1" cy="35.4" r=".5"/>
<circle cx="233.1" cy="35.4" r=".58"/>
<circle cx="233.1" cy="35.4" r=".42"/>
<circle cx="233.1" cy="35.4" r="1"/>
<circle cx="274.1" cy="31.2" r="7"/>
<circle cx="169.1" cy="45.7" r="7"/>
<circle cx="208.1" cy="45.8" r=".42"/>
<circle cx="208.1" cy="45.8" r=".5"/>
<circle cx="208.1" cy="45.8" r=".58"/>
<circle cx="208.1" cy="45.8" r="1"/>
<circle cx="233.1" cy="45.8" r=".5"/>
<circle cx="233.1" cy="45.8" r=".58"/>
<circle cx="233.1" cy="45.8" r=".42"/>
<circle cx="233.1" cy="45.8" r="1"/>
<circle cx="35.7" cy="68.8" r="7"/>
<circle cx="65" cy="77.9" r="7"/>
<circle cx="142.7" cy="62.9" r="7"/>
<circle cx="170.9" cy="64.1" r="7"/>
<circle cx="61.6" cy="93.8" r="7"/>
<circle cx="126.6" cy="86.1" r="7"/>
<circle cx="137.7" cy="97.7" r="7"/>
<circle cx="175.4" cy="83.8" r="7"/>
<circle cx="47.9" cy="109" r="7"/>
<circle cx="106.1" cy="100.9" r=".83"/>
<circle cx="106.1" cy="100.9" r=".42"/>
<circle cx="151.7" cy="106.6" r="7"/>
<circle cx="215.3" cy="107.8" r="7"/>
<circle cx="263.3" cy="108.3" r="7"/>
<circle cx="41.5" cy="124.7" r="7"/>
<circle cx="92.1" cy="126.7" r="11.2"/>
<circle cx="92.1" cy="126.7" r="3"/>
<circle cx="92.1" cy="126.7" r="27.5"/>
<circle cx="92.1" cy="126.7" r="28"/>
</g>
<g font-size="4.9">
<text x="30.6" y="9.3">1</text>
<text x="72.3" y="9.3">2</text>
<text x="122.3" y="9.3">3</text>
<text x="172.3" y="9.3">4</text>
<text x="222.3" y="9.3">5</text>
<text x="269.1" y="9.3">6</text>
<text x="135.2" y="26.5">9</text>
<text x="174.9" y="24.7">8</text>
<text x="16" y="31.8">A</text>
<text x="271.7" y="32.9">11</text>
<text x="288" y="31.8">A</text>
<text x="166.6" y="47.4">10</text>
<text x="140.2" y="64.7">12</text>
<text x="168.4" y="65.8">16</text>
<text x="33.1" y="70.6">17</text>
<text x="16" y="81.8">B</text>
<text x="63.8" y="79.7">4</text>
<text x="288" y="81.8">B</text>
<text x="125.4" y="87.9">5</text>
<text x="174.2" y="85.6">3</text>
<text x="60.4" y="95.6">7</text>
<text x="136.5" y="99.5">2</text>
<text x="45.4" y="110.8">13</text>
<text x="149.1" y="108.4">15</text>
<text x="214.2" y="109.6">1</text>
<text x="260.7" y="110.1">14</text>
<text x="15.9" y="131.8">C</text>
<text x="40.3" y="126.5">6</text>
<text x="287.9" y="131.8">C</text>
<text x="15.9" y="181.8">D</text>
<text x="287.9" y="181.8">D</text>
<text x="61.6" y="195.6">ALL DIMENSIONS IN MM</text>
<text x="172.2" y="192.3">A4</text>
<text x="182.7" y="192.3">C202-501 RADIAL STORAGE ASSEMBLY</text>
<text x="277.1" y="192.3">A</text>
<text x="171.5" y="198.8">SCALE 1:1</text>
<text x="243.8" y="198.8">SHEET 2 OF 2</text>
<text x="30.6" y="204.3">1</text>
<text x="72.3" y="204.3">2</text>
<text x="122.3" y="204.3">3</text>
<text x="172.3" y="204.3">4</text>
<text x="222.3" y="204.3">5</text>
<text x="267.4" y="204.3">A4</text>
</g>
<g font-size="2.8">
<text x="188.5" y="154.3">THIS DRAWING HAS BEEN PRODUCED USING AN EXAMPLE</text>
<text x="193.2" y="157.8">TEMPLATE PROVIDED BY SIEMENS PLM SOFTWARE</text>
<text x="171" y="167">TITLE</text>
<text x="121" y="168">FIRST ISSUED</text>
<text x="121" y="174">DRAWN BY</text>
<text x="121" y="180">CHECKED BY</text>
<text x="172" y="185">SIZE</text>
<text x="181" y="185">DRG NO.</text>
<text x="271" y="185">SHEET REV</text>
<text x="121" y="186">APPROVED BY</text>
</g>
</svg>
